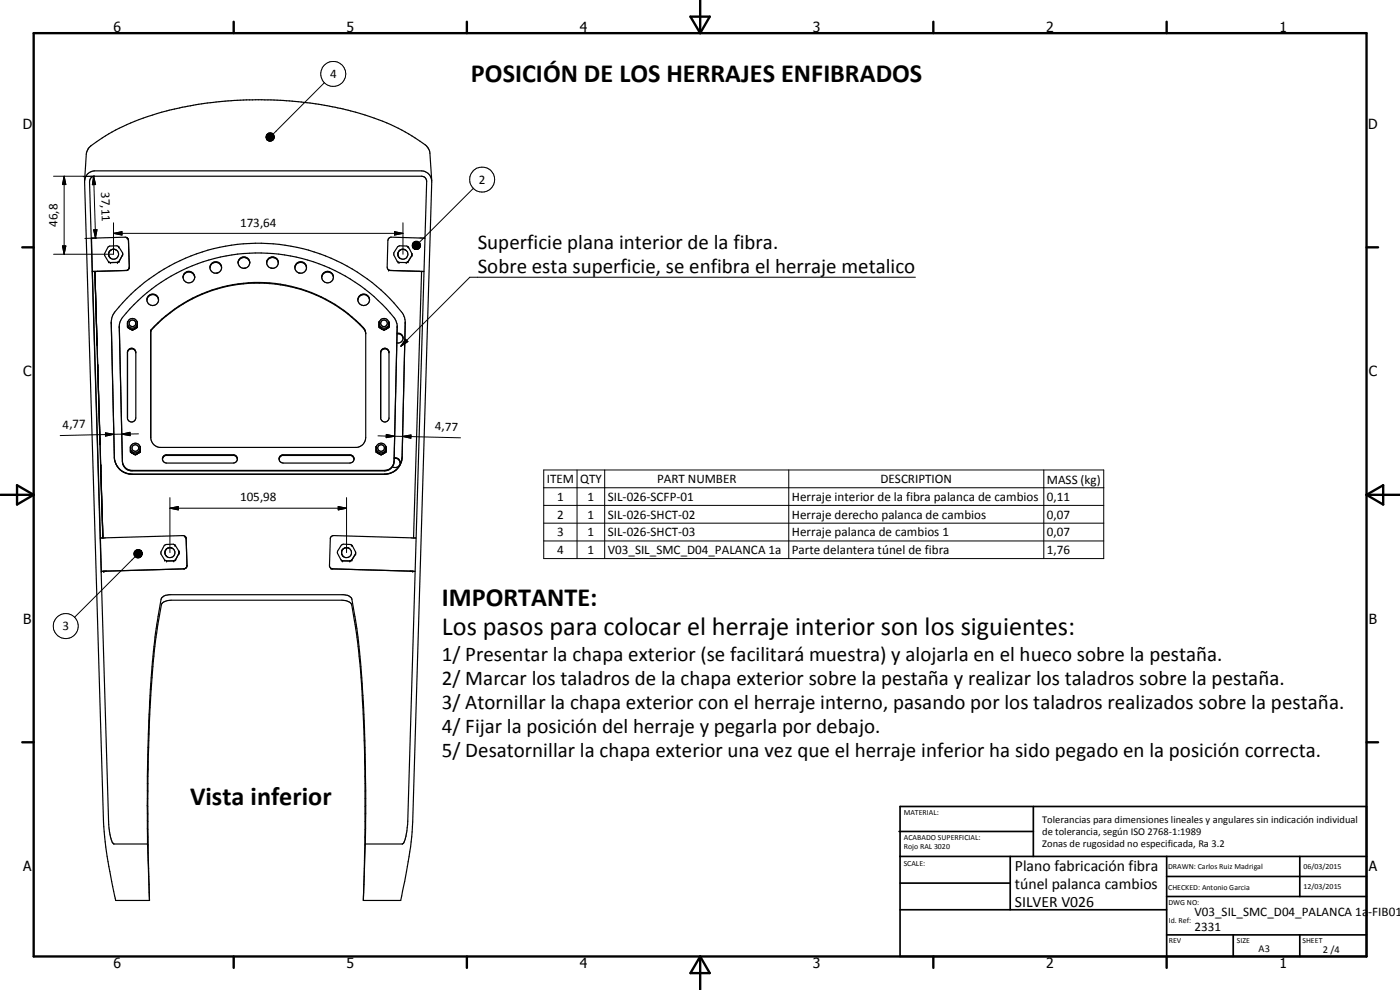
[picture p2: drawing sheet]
<svg xmlns="http://www.w3.org/2000/svg" width="420mm" height="297mm" viewBox="0 0 420 297" stroke-linecap="round" stroke-linejoin="round" font-family="sans-serif">
<g fill="none" stroke="#000" stroke-width=".35">
<path d="M25.4 54.3l.5-8a3.9 3.9 0 0 1 1.5-2.6 68.4 68.4 0 0 1 28.9-11.8l4.2-.7a122.8 122.8 0 0 1 23.6-1.1 92.4 92.4 0 0 1 36.5 8.9l5.5 3.4 1.7 1.2 .8 1 .4 1.4 .6 8.3M32.6 76l.3 1.2M32.7 76.8l.4 .6M32.9 75.3l-.2 .5M33.9 74.8a1.44 1.44 0 0 0-1.2 1.9M34.2 74.8a1.48 1.48 0 0 1 1.2 2.1 1.48 1.48 0 0 1-2.3 .4M34.9 75.1l-1.1-.3-.7 .4M35.8 78.4l-.5 .3M36.8 76.5l-1 1.9M36.8 75.9v.6M36.8 75.9l-1.4-2-2.5-.1-.5 .3-1 2v.6l1.1 1.8 .6 .3 2.2-.1 .5-.3M38.1 71.3l.2 .2"/>
<path d="M38.4 71.7l.1 .2M38.5 71.9l.3 8.2-.2 .7-.6 .4-8.8 .2M38.5 71.9l-.8-.7-10.2 .3 .2 9.9M71.4 78.9a1.76 1.76 0 0 1 1.8-1.6 1.76 1.76 0 0 1 1.8 1.6M83.5 78.7a1.74 1.74 0 0 0-2.6-1.4 1.74 1.74 0 0 0 0 3 1.74 1.74 0 0 0 2.6-1.3 1.74 1.74 0 0 0-1.7-1.7 1.74 1.74 0 0 0-1.8 1.6M119.4 76.3l.1 .6M119.5 75.7v1.1l.6 .8M119.5 75.7l-.1 .5M119.9 75.2l-.4 .5M120.7 74.8l-.6 .2-.6 .7M121.2 74.8a1.5 1.5 0 0 1 .9 2.3 1.5 1.5 0 0 1-2.5 0M121.5 74.9l-.9-.1-.6 .3"/>
<path d="M122.4 78.6l-.5 .2M123.6 76.1l-1.3-2.1-2.4-.3-.6 .3-1.1 1.9v.6l1.3 2.1 2.4 .2M123.6 76.7l-1.1 1.8-.6 .3M123.6 76.1v.6M127.5 71.5l-10.2-.3-.6 .3-.3 .6-.2 8 .3 .8 .4 .3 8.9 .2M27.7 81.4l2.7 90 25-.7 .5-.4 .2-.6-.2-8M28.5 81.4l2.4 80M29.2 81.4h-1.5M29.2 81.4h-.3M35.8 98.2l.2-1.6a38.6 38.6 0 0 1 10.9-10.9 52.4 52.4 0 0 1 71.9 10.4l.4 2.1M35.8 98l.9 40.6a2.88 2.88 0 0 0 2.9 2.7h75.8l1.5-.4 .9-.9M38.3 98.1l.1 .2"/>
<path d="M38.3 97.4l.5 1.2M38.3 96.8v.6M38.3 96.8h.1M38.4 96.5l-.1 1.8 1.4 .8 1.5-.8-.1-1.8M38.4 96.5a1.46 1.46 0 0 1 1.4-1 1.46 1.46 0 0 1 1.3 1M38.4 96.5l-.1 .3M38.6 98.4l.2 .2M38.8 98.6l.4 .2M39.2 98.8l.2 .2M39.6 99.1h.3M40.7 98.6l-.5 .2h-1M40.7 98.6l-.7 .4"/>
<path d="M40.9 98.4l-.2 .2M41.1 96.5l.1 .3M41.2 96.8h.1M41.2 97.1a1.49 1.49 0 0 1-1.3 1.4 1.49 1.49 0 0 1-1.6-1.1M41.2 98.1l-.1 .2M41.2 97.7l-.5 .9M44.1 89.8a1.75 1.75 0 0 0 2.3 1.8 1.75 1.75 0 0 0 .8-2.8 1.75 1.75 0 0 0-2.9 .4l-.2 .8M44.1 89.7a1.74 1.74 0 0 1 1.9-1.3 1.74 1.74 0 0 1 1.6 1.6M45.2 99.2a43.4 43.4 0 0 1 64.3-.1l.3 1.1M46.3 97.9a43.3 43.3 0 0 1 63.2 1.1l.3 1v31.3a3 3 0 0 1-2.7 2.9h-59.3a3 3 0 0 1-2.6-2.9v-32.2zM55 82.9l-.1 .3M55.1 82.6a1.78 1.78 0 0 1 1.9-1 1.78 1.78 0 0 1 1.5 1.6"/>
<path d="M63 80.3a1.74 1.74 0 0 1 1.8-1.8 1.74 1.74 0 0 1 1.7 1.8M63 80.1a1.74 1.74 0 0 0 2.4 1.8M63.1 80.1a1.75 1.75 0 0 1 1.7-1.4 1.75 1.75 0 0 1 1.7 1.4M65.4 81.8l-.4 .2M66.5 80.1l-.2 .9-.9 .9M73.5 80.5a1.7 1.7 0 0 0 .9-2.8 1.7 1.7 0 0 0-2.8 .4 1.7 1.7 0 0 0 1.6 2.4M73.6 80.4l-.5 .1M81.4 80.4l.5 .1M88.5 80.3a1.74 1.74 0 0 1 1.7-1.6 1.74 1.74 0 0 1 1.8 1.6M96.6 83.2a1.76 1.76 0 0 1 1.7-1.6 1.76 1.76 0 0 1 1.8 1.6M107.4 90a1.76 1.76 0 0 1 1.7-1.6 1.76 1.76 0 0 1 1.8 1.6M113.8 97.7l.5 .9"/>
<path d="M113.9 96.5l-.2 1.8 1.6 .8 1.4-.8-.1-1.8M113.9 96.5a1.46 1.46 0 0 1 1.3-1 1.46 1.46 0 0 1 1.4 1M113.9 96.5v1.8M114.1 98.4l.2 .2M114.3 98.6l.2 .1M114.5 98.7l.3 .1M114.5 98.7l.2 .1M114.7 98.8l.3 .2M114.8 98.8h1M115.1 99.1h.3M115.8 98.8l-.3 .2M116.2 98.6l-.4 .2"/>
<path d="M116.4 98.4l-.2 .2M116.6 81l.4 .2M116.6 96.5l.1 .3M116.7 96.8h.1M116.7 96.8a1.47 1.47 0 0 1-1.3 1.7 1.47 1.47 0 0 1-1.6-1.4M116.7 98.1l-.1 .2M116.7 97.4l-.5 1.2M119.2 100a1.49 1.49 0 0 1 1.8 1.5 1.49 1.49 0 0 1-1.9 1.4M119.2 98l-.9 40.6M125.8 81.4h1.4M125.8 81.4h.3M126.5 81.4l-2.4 80"/>
<path d="M29.1 101.4l.1 2M29.3 109.4l.1 2M38.3 105.7a1.26 1.26 0 0 1 1.3-1.1 1.26 1.26 0 0 1 1.2 1.3M38.5 105a1.25 1.25 0 0 1 1.4-.4 1.25 1.25 0 0 1 .9 1.1v19.7a1.26 1.26 0 0 1-1.2 1.2 1.26 1.26 0 0 1-1.3-1v-20.1zM114.2 105.7a1.26 1.26 0 0 1 1.4-1.1 1.26 1.26 0 0 1 1.1 1.3M114.5 105a1.26 1.26 0 0 1 1.3-.5 1.26 1.26 0 0 1 .9 1v20.1a1.29 1.29 0 0 1-1.2 1 1.29 1.29 0 0 1-1.3-1v-20.1zM119.2 100.2a1.49 1.49 0 0 1 1.8 1.3M30 131.4v.3M30 131.4v2M30.2 139.4l.1 2M34.3 137.2a5.3 5.3 0 0 0 5.3 5h75.8a5.3 5.3 0 0 0 5.3-5M34.4 138.3l-1-41.4 .3-2a47.6 47.6 0 0 1 17.1-15.1 55 55 0 0 1 70.3 14.6l.3 1 .2 1.5-1 41.4"/>
<path d="M34.6 138.6a5.3 5.3 0 0 0 5 3.7h75.8a5.3 5.3 0 0 0 5-3.7M36.7 138.3a2.88 2.88 0 0 0 2.9 2.8h75.8a2.85 2.85 0 0 0 2.8-2.4M39.1 134.5a1.49 1.49 0 0 0 1.4 1.4 1.49 1.49 0 0 0 1.6-1.1M39.1 135.6l.2 .2M39.1 135.1l.6 .8M39.2 133.9l-.1 1.8 1.5 .8 1.5-.8-.1-1.8M39.2 133.9a1.48 1.48 0 0 1 1.4-.9 1.48 1.48 0 0 1 1.4 .9M39.2 133.9l-.1 .3M39.4 135.8l.3 .2M39.7 136l.2 .1M39.9 136.1l.5 .2 .9-.2M39.9 136.1l.2 .1"/>
<path d="M40.2 136.3l.1 .1M40.5 136.4h.2M41.3 136.1l-.4 .3M41.6 135.9l-.3 .2M41.6 136l-.3 .1M41.8 135.8l-.2 .2M42 133.9l.1 .3M42.1 134.2v.6M42.1 134.2h.1M42.1 135.6l-.2 .2M42.1 134.8l-.5 1.1M48.8 137.5l.3-.6 .9-.5h20l.9 .5 .3 .6"/>
<path d="M48.8 137.5l.4-.6 .5-.2h20.6l.5 .2 .4 .6M48.8 137.5a1.18 1.18 0 0 0 1.2 1.4h20a1.18 1.18 0 0 0 1.2-1.4M83.8 137.8l.3 .7 .9 .4h20l.9-.4 .3-.7M83.8 137.8l.3-.9 .9-.5 20.5 .2a1.13 1.13 0 0 1 .7 1.2M83.8 137.5v.3M83.8 137.5l.4-.6 .5-.2h20.6l.6 .4 .3 .7M112.9 134.8l.3 1 .7 .4M112.9 134.8a1.49 1.49 0 0 0 1.5 1.1 1.49 1.49 0 0 0 1.4-1.1M112.9 134.2v1.4l.2 .2M113 133.9l-.2 1.8 1.6 .8 1.5-.8-.1-1.8M113 133.9a1.51 1.51 0 0 1 1.4-.9 1.51 1.51 0 0 1 1.4 .9M113 133.9l-.1 .9"/>
<path d="M113.2 135.8a1.79 1.79 0 0 0 1.9 .3M114 136.3l.1 .1M114.2 136.4h.3M115.1 136.1l-.5 .3M115.3 135.9l-.2 .2M115.6 135.8l-.3 .2M115.8 133.9v.3M115.9 134.5l-.1 .3M115.9 135.6l-.2 .2M115.9 134.8l-.6 1.1M118.3 137.5a1.44 1.44 0 0 1 1.8 1.4M118.3 137.4a1.49 1.49 0 0 1 1.8 1.7 1.49 1.49 0 0 1-2.3 .9"/>
<path d="M118.3 138.3l-.2 1-.3 .7M31.6 171.4h-.3M49.5 165.6l.3 1.1M49.7 165l-.2 .8 .2 .8M49.7 166.6l.3 .3M50.2 164.5l-.6 1M50.4 164.5l.9-.2 .5 .3M50.7 164.3l-.8 .5M51.3 164.3a1.5 1.5 0 0 1 1 2.2 1.5 1.5 0 0 1-2.4 .4M52.7 167.9l-.6 .4M53.7 165.4l-1.1-1.8-.6-.3-2.1 .1-.6 .3-1 1.9v.6l1.1 1.9 .6 .2h2.1M53.7 166l-1 1.9"/>
<path d="M53.7 165.4v.6M55.4 160.9l.4 .3M55.8 161.2l-.9-.5-24.8 .7M55.8 161.2l.1 .5M99.3 170.5l.2 .1M102.5 166.1l.3 .6M102.6 165.2l-.1 1 .3 .5M102.7 165l-.2 .6M102.8 166.7l.4 .3M102.9 164.8l-.2 .2M103.7 164.3l1.1 .3M103.7 164.3l-.6 .3"/>
<path d="M103.7 164.3l-1 .7M104.2 164.3a1.5 1.5 0 0 1 1.1 2.3 1.5 1.5 0 0 1-2.5 .1M105.6 168.1l1.1-1.9v-.6l-1-1.9-.6-.3h-2.4l-1.4 2v.6l1.3 2.1 2.4 .2M105.6 168.1l-.6 .2M123.3 171.4h.3M124.8 161.4l-24.9-.7-.8 .8-.2 8.2 .2 .6 .5 .4 24.9 .7M44.3 253.2l-.1-20.3 .7-22.3 .9-12.1 .7-7.4 1.8-11.3a2.42 2.42 0 0 1 2.6-1.4h52.2a2.42 2.42 0 0 1 2.5 1.4l1.5 8.7 .6 5.4a490 490 0 0 1 1.9 59.3M44.3 253.2l.6 17h-10.2l-.9-4.2a123.9 123.9 0 0 1-2.7-19.4l-5.7-192a3.2 3.2 0 0 1 3-3.3h98.1a3.2 3.2 0 0 1 3.1 3.3l-5.7 192a144 144 0 0 1-3.6 23.6h-11.3l.6-17M44.3 253.2h-10.1a5.1 5.1 0 0 1-1.4-3.8l-.2-3-5.6-192.4a1.55 1.55 0 0 1 1.4-1.1h98.1a1.57 1.57 0 0 1 1.5 1.6l-5.7 192.9-.5 3.6-.6 1.9-.5 .3h-11.1M44.8 267.8a549.8 549.8 0 0 1 1.8-75.3l1.8-11a2.68 2.68 0 0 1 2.9-1.4l52.5 .1 1.2 .6 .6 .7 1.9 12.4a281.1 281.1 0 0 1 1.8 28.3l.2 26.6-.4 19"/>
<circle cx="39.7" cy="97" r=".99"/>
<circle cx="56.7" cy="83.1" r="1.74"/>
<circle cx="90.3" cy="80.2" r="1.73"/>
<circle cx="98.3" cy="83.2" r="1.75"/>
<circle cx="109.2" cy="90" r="1.74"/>
<circle cx="115.2" cy="97" r="1"/>
<circle cx="40.6" cy="134.4" r="1.01"/>
<circle cx="114.4" cy="134.4" r=".99"/>
</g>
<g fill="#000">
<circle cx="27.5" cy="71.5" r=".18"/>
<circle cx="32.6" cy="78.5" r=".18"/>
<circle cx="33.1" cy="78.8" r=".18"/>
<circle cx="35.3" cy="78.7" r=".18"/>
<circle cx="35.6" cy="74" r=".18"/>
<circle cx="35.8" cy="78.4" r=".18"/>
<circle cx="36.8" cy="76.5" r=".18"/>
<circle cx="38.1" cy="71.3" r=".18"/>
<circle cx="119.5" cy="78.6" r=".18"/>
<circle cx="119.7" cy="78.7" r=".18"/>
<circle cx="121.9" cy="78.8" r=".18"/>
<circle cx="122.4" cy="74" r=".18"/>
<circle cx="122.5" cy="78.5" r=".18"/>
<circle cx="122.6" cy="74.1" r=".18"/>
<circle cx="123.6" cy="76.7" r=".18"/>
<circle cx="28.5" cy="81.4" r=".18"/>
<circle cx="41.2" cy="97.4" r=".18"/>
<circle cx="45.2" cy="99.2" r=".18"/>
<circle cx="45.2" cy="99.1" r=".18"/>
<circle cx="116.6" cy="81" r=".18"/>
<circle cx="116.7" cy="97.4" r=".18"/>
<circle cx="29.2" cy="103.4" r=".18"/>
<circle cx="30.2" cy="139.4" r=".18"/>
<circle cx="42.1" cy="134.8" r=".18"/>
<circle cx="115.9" cy="134.8" r=".18"/>
<circle cx="30.1" cy="161.4" r=".18"/>
<circle cx="30.4" cy="171.4" r=".18"/>
<circle cx="31.1" cy="171.4" r=".18"/>
<circle cx="49.4" cy="168.1" r=".18"/>
<circle cx="50" cy="168.3" r=".18"/>
<circle cx="52.1" cy="168.3" r=".18"/>
<circle cx="52.5" cy="163.6" r=".18"/>
<circle cx="52.6" cy="163.6" r=".18"/>
<circle cx="52.7" cy="167.9" r=".18"/>
<circle cx="53.7" cy="166" r=".18"/>
<circle cx="53.7" cy="165.4" r=".18"/>
<circle cx="55.4" cy="160.9" r=".18"/>
<circle cx="99.3" cy="170.5" r=".18"/>
<circle cx="102.5" cy="168.1" r=".18"/>
<circle cx="102.8" cy="168.3" r=".18"/>
<circle cx="105" cy="168.3" r=".18"/>
<circle cx="105.5" cy="163.5" r=".18"/>
<circle cx="105.6" cy="168.1" r=".18"/>
<circle cx="105.7" cy="163.7" r=".18"/>
<circle cx="106.7" cy="166.2" r=".18"/>
<circle cx="123.9" cy="171.4" r=".18"/>
</g>
<g fill="none" stroke="#000" stroke-width=".71">
<path d="M10.1 9.9h400v277.1h-400zM70.1 6.5v3.4M140.1 6.5v3.4M207.2 5h5.8l-2.9 4.9zM210.1 0v9.9M280.1 6.5v3.4M350.1 6.5v3.4M6.7 74.2h3.4M410.1 74.2h3.5M.1 148.5h10M5.1 145.6l5 2.9-5 2.9zM410.1 148.5h10"/>
<path d="M410.1 148.5l5-2.9v5.8zM6.7 222.7h3.4M410.1 222.7h3.5M70.1 287v3.4M140.1 287v3.4M210.1 287v10M210.1 287l2.9 5h-5.8zM280.1 287v3.4M350.1 287v3.4"/>
</g>
<g fill="none" stroke="#000" stroke-width=".51">
<path d="M269.8 249.5h40.3M270.1 242h140v45h-140zM270.1 257h140M303.2 257v16M310.1 242v15M350.1 257v30M390.1 257v12M270.1 265h33.1M270.1 273h80M350.1 269h60M350.1 263h60M350.1 280.5h60"/>
<path d="M370.1 280.5v6.5M390.1 280.5v6.5"/>
</g>
<g fill="none" stroke="#000" stroke-width=".3">
<path d="M80.6 39.9h.2l-.6 2.1zM80.8 39.9l.3-.1-.9 2.2zM81.1 39.8l.3 .1-1.2 2.1zM81.4 39.9l.2 .1-1.4 2zM81.6 40l.3 .1-1.7 1.9zM97.4 24.8l-15.4 15.4M16.1 52.9h12.3l-3.4 .1M19.3 52.9l.5 2.5h-1.1zM19.3 52.9v23.4M28.1 52.9l.6 2.5h-1zM28.1 52.9l.5 18.5M79.8 41l.4 1z"/>
<path d="M79.9 41.3l.3 .7zM79.9 40.7l.3 1.3-.4-1zM79.9 41.5l.3 .5zM80 40.5l.2 1.5-.3-1.3zM80 41.8l.2 .2zM80.2 40.3l.2-.2-.2 1.9zM80.2 40.3v1.7zM80.2 42l.5 .3zM80.2 42l.7 .3zM80.2 42l1 .3zM80.2 42l1.3 .3zM80.2 42l1.5 .2-.2 .1z"/>
<path d="M80.2 42h1.7zM80.2 42l1.9-.2-.2 .2zM80.2 42l2-.4-.1 .2zM80.2 42l2.1-.7-.1 .3zM80.2 42l2.2-.9-.1 .2zM80.2 42l2.1-1.2 .1 .3zM80.2 42l2-1.4 .1 .2zM80.2 42l1.9-1.7 .1 .3zM80.4 40.1l.2-.2-.4 2.1zM81.9 40.1l.2 .2-1.9 1.7zM142.1 56.5l-16.3 16.2M18.7 73.8h1.1l-.5 2.5z"/>
<path d="M28.1 69l1-.1-.5 2.5zM28.9 71.4l-3.4 .1M34.1 70l2.5-.5v1zM34.1 66.8v9.5h-18M34.1 70h86.8M118.4 69.5l2.5 .5-2.5 .5zM120.9 66.8v9.5M123.7 73.5l.4 1zM123.7 73.8l.4 .7zM123.8 73.2l.3 1.3zM123.8 74l.3 .5zM123.9 73l.2 1.5-.3-1.3z"/>
<path d="M123.9 74.3l.2 .2zM124 72.8l.2-.2-.1 1.9zM124 72.8l.1 1.7zM124.1 74.5l.4 .3zM124.1 74.5l.7 .3zM124.1 74.5l.9 .3zM124.1 74.5l1.2 .3zM124.1 74.5l1.5 .2zM124.1 74.5h1.7l-.2 .2zM124.1 74.5l1.9-.2-.2 .2zM124.1 74.5l2-.4-.1 .2zM124.1 74.5l2.1-.7-.1 .3z"/>
<path d="M124.1 74.5l2.1-.9v.2zM124.1 74.5l2.1-1.2v.3zM124.1 74.5l2-1.4 .1 .2zM124.1 74.5l1.8-1.7 .2 .3zM124.2 72.6l.3-.1-.4 2zM124.5 72.5l.2-.1-.6 2.1zM124.7 72.4h.3l-.9 2.1zM125 72.4h.3l-1.2 2.1zM125.3 72.4l.2 .1-1.4 2zM125.5 72.5l.3 .1-1.7 1.9zM125.8 72.6l.1 .2-1.8 1.7zM274.7 83.2h-133.7l-20.7 20.7"/>
<path d="M121.7 101.8l.7 .7-2.1 1.4zM31.7 129.9l2.5 .4-2.5 .6zM34.2 130.3l-16.1 .4M36.5 130.3l2.5-.6 .1 1zM41.6 130.2l-7.4 .1M113.4 130.8l24.8 .6M115.9 130.3l2.5 .6-2.5 .4zM120.8 130.9l2.5-.4v1zM51 152.5l2.5-.5v1zM51 152.5h53M51 149.3v16.5M101.5 152l2.5 .5-2.5 .5z"/>
<path d="M104 149.3v16.5M163.2 141h168v26.6h-168zM163.2 146.3h168M163.2 151.6h168M163.2 157h168M173.2 141v26.6M181.5 141v26.6M236.7 141v26.6M313.3 141v26.6M40.2 166.2l2.1-.9-2.1 1.2zM40.2 165.9l2.1-.6-2.1 .9zM40.2 166.5l2.1-1.2-2 1.4z"/>
<path d="M40.3 165.7l2-.4-2.1 .6zM40.3 166.7l2-1.4-1.8 1.6zM40.4 165.4l1.9-.1-2 .4zM40.5 166.9l1.8-1.6-1.6 1.8zM40.5 167l-18.1 18.2M40.6 165.2l1.7 .1zM40.6 165.2l1.7 .1-1.9 .1zM40.8 165.1l.3-.1 1.2 .3zM41.1 165l1.2 .3zM41.3 164.9l1 .4zM41.6 164.9l.7 .4zM41.9 165l.4 .3z"/>
<path d="M42.3 165.3l-1.4 2-.2-.2zM42.3 165.3l-1.2 2.1-.2-.1zM42.3 165.3l-.9 2.1h-.3zM42.3 165.3l-.6 2.1h-.3zM42.3 165.3l-.4 2-.2 .1zM42.3 165.3l-.1 1.9-.3 .1zM42.3 165.3l.1 1.7-.2 .2zM42.3 165.3l.1 1.7zM42.3 165.3l.3 1.2-.1 .3zM42.3 165.3l.3 1.2zM42.3 165.3l.4 .9zM42.3 165.3l.4 .7z"/>
<path d="M42.3 165.3l.3 .4zM42.3 165.3l.2 .2zM163.2 162.3h168"/>
<circle cx="100" cy="22.2" r="3.7"/>
<circle cx="144.7" cy="53.9" r="3.7"/>
<circle cx="19.7" cy="187.9" r="3.7"/>
</g>
<g fill="#000">
<path d="M19.3 52.9l.5 2.5h-1.1zM28.1 52.9l.6 2.5h-1zM80.2 42l.5 .3zM80.2 42l.7 .3zM80.2 42l1 .3zM80.2 42l1.3 .3zM80.2 42l1.5 .2-.2 .1zM80.2 42h1.7zM80.2 42l1.9-.2-.2 .2zM80.2 42l2.1-.7-.1 .3zM80.2 42l2.2-.9-.1 .2zM80.2 42l2.1-1.2 .1 .3z"/>
<path d="M80.2 42l2-1.4 .1 .2zM80.2 42l1.9-1.7 .1 .3zM81.9 40.1l.2 .2-1.9 1.7zM81.6 40l.3 .1-1.7 1.9zM81.4 39.9l.2 .1-1.4 2zM81.1 39.8l.3 .1-1.2 2.1zM80.8 39.9l.3-.1-.9 2.2zM80.6 39.9h.2l-.6 2.1zM80.2 40.3l.2-.2-.2 1.9zM80.2 40.3v1.7zM80 40.5l.2 1.5-.3-1.3zM79.9 40.7l.3 1.3-.4-1z"/>
<path d="M79.8 41l.4 1zM79.9 41.3l.3 .7zM79.9 41.5l.3 .5zM80 41.8l.2 .2zM18.7 73.8h1.1l-.5 2.5zM28.1 69l1-.1-.5 2.5zM34.1 70l2.5-.5v1zM118.4 69.5l2.5 .5-2.5 .5zM124.1 74.5l.4 .3zM124.1 74.5l.7 .3zM124.1 74.5l.9 .3zM124.1 74.5l1.2 .3z"/>
<path d="M124.1 74.5l1.5 .2zM124.1 74.5h1.7l-.2 .2zM124.1 74.5l1.9-.2-.2 .2zM124.1 74.5l2.1-.7-.1 .3zM124.1 74.5l2.1-.9v.2zM124.1 74.5l2.1-1.2v.3zM124.1 74.5l2-1.4 .1 .2zM124.1 74.5l1.8-1.7 .2 .3zM125.8 72.6l.1 .2-1.8 1.7zM125.5 72.5l.3 .1-1.7 1.9zM125.3 72.4l.2 .1-1.4 2zM125 72.4h.3l-1.2 2.1z"/>
<path d="M124.7 72.4h.3l-.9 2.1zM124.5 72.5l.2-.1-.6 2.1zM124 72.8l.2-.2-.1 1.9zM124 72.8l.1 1.7zM123.9 73l.2 1.5-.3-1.3zM123.8 73.2l.3 1.3zM123.7 73.5l.4 1zM123.7 73.8l.4 .7zM123.8 74l.3 .5zM123.9 74.3l.2 .2zM121.7 101.8l.7 .7-2.1 1.4zM31.7 129.9l2.5 .4-2.5 .6z"/>
<path d="M36.5 130.3l2.5-.6 .1 1zM115.9 130.3l2.5 .6-2.5 .4zM120.8 130.9l2.5-.4v1zM51 152.5l2.5-.5v1zM101.5 152l2.5 .5-2.5 .5zM41.9 165l.4 .3zM41.6 164.9l.7 .4zM41.3 164.9l1 .4zM41.1 165l1.2 .3zM40.8 165.1l.3-.1 1.2 .3zM40.6 165.2l1.7 .1zM40.6 165.2l1.7 .1-1.9 .1z"/>
<path d="M40.3 165.7l2-.4-2.1 .6zM40.2 165.9l2.1-.6-2.1 .9zM40.2 166.2l2.1-.9-2.1 1.2zM40.2 166.5l2.1-1.2-2 1.4zM40.3 166.7l2-1.4-1.8 1.6zM40.5 166.9l1.8-1.6-1.6 1.8zM42.3 165.3l-1.4 2-.2-.2zM42.3 165.3l-1.2 2.1-.2-.1zM42.3 165.3l-.9 2.1h-.3zM42.3 165.3l-.6 2.1h-.3zM42.3 165.3l-.4 2-.2 .1zM42.3 165.3l.1 1.7-.2 .2z"/>
<path d="M42.3 165.3l.1 1.7zM42.3 165.3l.3 1.2-.1 .3zM42.3 165.3l.3 1.2zM42.3 165.3l.4 .9zM42.3 165.3l.4 .7zM42.3 165.3l.3 .4zM42.3 165.3l.2 .2z"/>
</g>
<path d="M80.4 39.9v2.1M80.2 41.8h2M124.3 72.5v2M40.3 165.5h2M42.1 165.3v2" fill="none" stroke="#000" stroke-width=".38"/>
<path d="M124.1 74.3h2" fill="none" stroke="#000" stroke-width=".42"/>
<g font-size="7.9">
<text x="141.3" y="24.7">POSICIÓN DE LOS HERRAJES ENFIBRADOS</text>
<text x="132.6" y="181.7">IMPORTANTE:</text>
<text x="132.6" y="190.7">Los pasos para colocar el herraje interior son los siguientes:</text>
<text x="57.1" y="241.6">Vista inferior</text>
</g>
<g font-size="6.3">
<text x="143.4" y="74.6">Superficie plana interior de la fibra.</text>
<text x="143.4" y="81.8">Sobre esta superficie, se enfibra el herraje metalico</text>
<text x="132.6" y="198.4">1/ Presentar la chapa exterior (se facilitará muestra) y alojarla en el hueco sobre la pestaña.</text>
<text x="132.6" y="205.6">2/ Marcar los taladros de la chapa exterior sobre la pestaña y realizar los taladros sobre la pestaña.</text>
<text x="132.6" y="212.8">3/ Atornillar la chapa exterior con el herraje interno, pasando por los taladros realizados sobre la pestaña.</text>
<text x="132.6" y="220">4/ Fijar la posición del herraje y pegarla por debajo.</text>
<text x="132.6" y="227.2">5/ Desatornillar la chapa exterior una vez que el herraje inferior ha sido pegado en la posición correcta.</text>
</g>
<g font-size="4.7">
<text x="304.6" y="261.2">Plano fabricación fibra</text>
<text x="304.6" y="266.6">túnel palanca cambios</text>
<text x="304.6" y="272">SILVER V026</text>
</g>
<g font-size="4.2">
<text x="34" y="9.6">6</text>
<text x="104" y="9.6">5</text>
<text x="174" y="9.6">4</text>
<text x="244" y="9.6">3</text>
<text x="314" y="9.6">2</text>
<text x="384" y="9.6">1</text>
<text x="6.8" y="38.7">D</text>
<text x="410.6" y="38.7">D</text>
<text x="7" y="112.9">C</text>
<text x="410.8" y="112.9">C</text>
<text x="7" y="187.1">B</text>
<text x="410.8" y="187.1">B</text>
<text x="7" y="261.4">A</text>
<text x="410.8" y="261.4">A</text>
<text x="34" y="290.4">6</text>
<text x="104" y="290.4">5</text>
<text x="174" y="290.4">4</text>
<text x="244" y="290.4">3</text>
<text x="314" y="290.4">2</text>
<text x="384" y="290.4">1</text>
</g>
<g font-size="3.9">
<text x="99" y="23.5">4</text>
<text x="30.3" y="57.7" transform="rotate(88 30.3 57.7)">37,11</text>
<text x="143.8" y="55.2">2</text>
<text x="17.2" y="68.1" transform="rotate(-90 17.2 68.1)">46,8</text>
<text x="72" y="68">173,64</text>
<text x="18.8" y="128.7" transform="rotate(-1 18.8 128.7)">4,77</text>
<text x="130.5" y="129.2" transform="rotate(1 130.5 129.2)">4,77</text>
<text x="164.1" y="144.9">ITEM</text>
<text x="174.1" y="145">QTY</text>
<text x="197.2" y="144.9">PART NUMBER</text>
<text x="264.2" y="145">DESCRIPTION</text>
<text x="314.1" y="145.1">MASS (kg)</text>
<text x="72" y="150.4">105,98</text>
<text x="167.2" y="150.3">1</text>
<text x="167.2" y="155.6">2</text>
<text x="176.3" y="150.3">1</text>
<text x="176.3" y="155.6">1</text>
<text x="182.4" y="150.3">SIL-026-SCFP-01</text>
<text x="182.4" y="155.6">SIL-026-SHCT-02</text>
<text x="237.6" y="150.4">Herraje interior de la fibra palanca de cambios</text>
<text x="237.6" y="155.7">Herraje derecho palanca de cambios</text>
<text x="314.1" y="150.3">0,11</text>
<text x="314.1" y="155.6">0,07</text>
<text x="167.2" y="160.9">3</text>
<text x="176.3" y="160.9">1</text>
<text x="182.4" y="160.9">SIL-026-SHCT-03</text>
<text x="237.6" y="161">Herraje palanca de cambios 1</text>
<text x="314.1" y="160.9">0,07</text>
<text x="167.2" y="166.2">4</text>
<text x="176.3" y="166.2">1</text>
<text x="182.4" y="166.2">V03_SIL_SMC_D04_PALANCA 1a</text>
<text x="237.6" y="166.3">Parte delantera túnel de fibra</text>
<text x="314.1" y="166.2">1,76</text>
<text x="18.8" y="189.1">3</text>
<text x="358.5" y="275">V03_SIL_SMC_D04_PALANCA 1a-FIB01</text>
<text x="358.5" y="279.4">2331</text>
</g>
<g font-size="3.1">
<text x="312.7" y="246.8">Tolerancias para dimensiones lineales y angulares sin indicación individual</text>
<text x="312.7" y="250.4">de tolerancia, según ISO 2768-1:1989</text>
<text x="312.7" y="254">Zonas de rugosidad no especificada, Ra 3.2</text>
<text x="377.7" y="285.6">A3</text>
<text x="397" y="285.9">2 /4</text>
</g>
<g font-size="2.4">
<text x="271.2" y="244.4">MATERIAL:</text>
<text x="271.3" y="252">ACABADO SUPERFICIAL:</text>
<text x="271.3" y="254.6">Rojo RAL 3020</text>
<text x="271.2" y="259.7">SCALE:</text>
<text x="350.6" y="260.8">DRAWN: Carlos Ruiz Madrigal</text>
<text x="391.2" y="260.6">06/03/2015</text>
<text x="350.6" y="267">CHECKED: Antonio Garcia</text>
<text x="391.2" y="266.7">12/03/2015</text>
<text x="350.6" y="271.4">DWG NO:</text>
<text x="350.8" y="276.9">Id. Ref:</text>
<text x="350.8" y="282.8">REV</text>
<text x="371.2" y="282.9">SIZE</text>
<text x="390.9" y="282.9">SHEET</text>
</g>
</svg>
